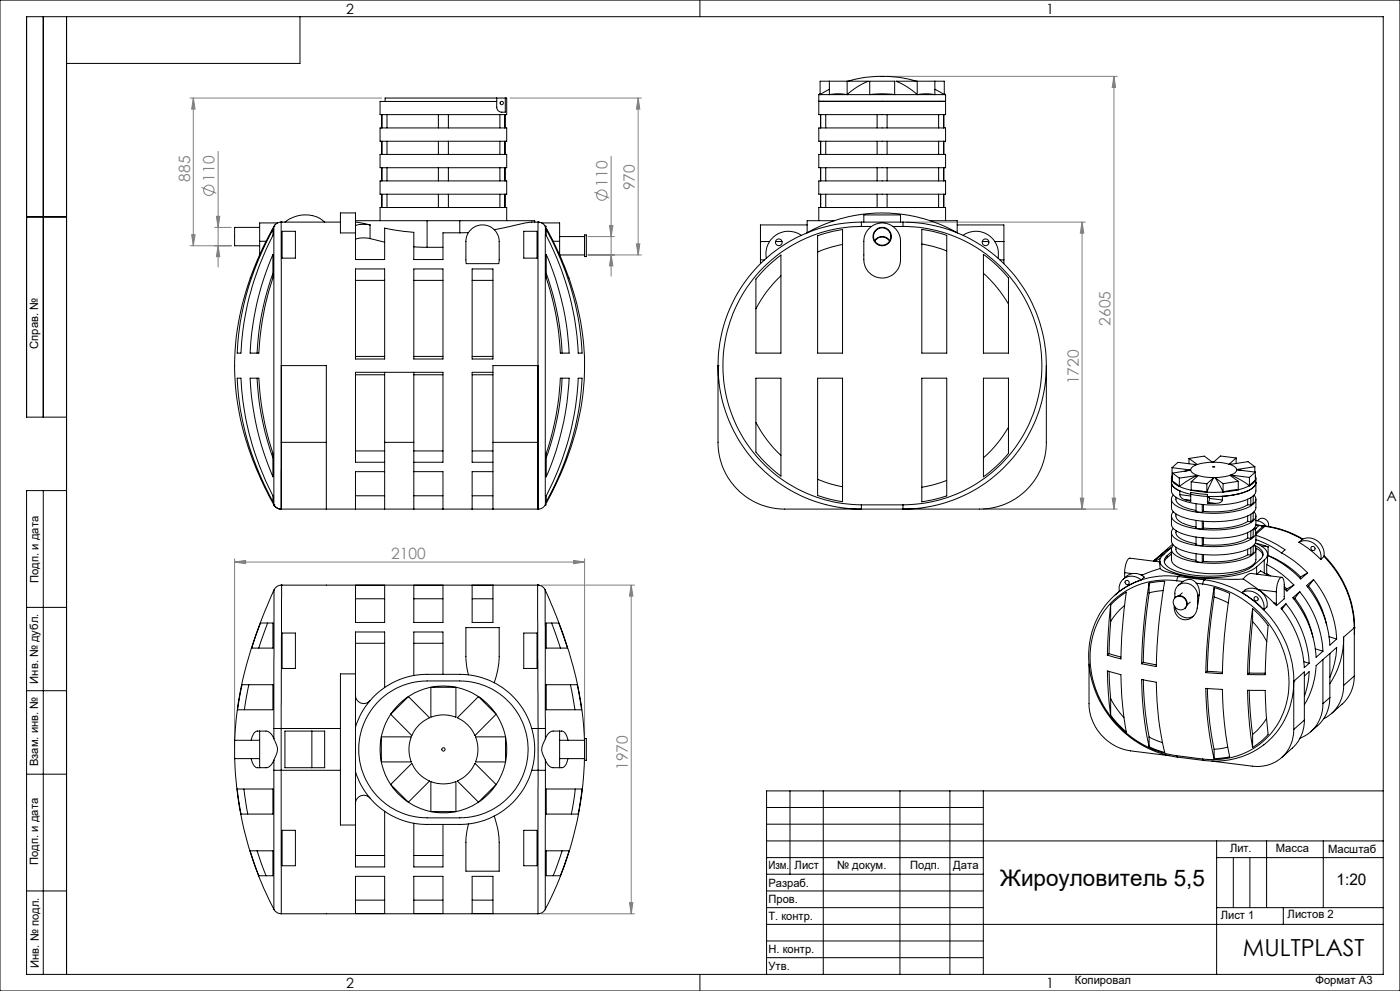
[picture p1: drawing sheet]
<svg xmlns="http://www.w3.org/2000/svg" width="420mm" height="297mm" viewBox="0 0 420 297" stroke-linecap="round" stroke-linejoin="round" font-family="sans-serif">
<g fill="none" stroke="#808080" stroke-width=".3">
<path d="M57 29.4h57.5M58 29.4v44.3M58 29.4l.5 3.3h-1zM153 29.4h39.4M191.5 29.4v47M191.5 29.4l.4 3.3h-1zM266.1 22.9h69.1M334.2 22.9v129.7M334.2 22.9l.5 3.3h-1zM60.4 56.2l4.5 1.7M65.4 45.4v34.6M178.3 57.6l4.5 1.8"/>
<path d="M183.3 46.8v36M57 73.7h12.4M57.5 70.3h1l-.5 3.4zM64.4 68.2h5M64.9 64.8h1l-.5 3.4zM65.4 73.7l.5 3.2h-1zM176.4 76.4h16M176.4 70.9h7.9M182.8 67.6h1.1l-.6 3.3zM183.3 76.4l.6 3.3h-1.1zM190.9 73.1h1l-.4 3.3zM271.9 66.6h53.7"/>
<path d="M324.6 66.6v86M324.6 66.6l.5 3.3h-1zM294.9 152.6h40.3M324.1 149.3h1l-.5 3.3zM333.7 149.3h1l-.5 3.3zM70.4 168.4l3.3-.4v.9zM70.4 167.5v56.1M70.4 168.4h105M162.4 175.4h28M172.1 168l3.3 .4-3.3 .5zM175.4 167.5v52.8M189.4 175.4l.5 3.2h-1.1z"/>
<path d="M189.4 175.4v98.5M162.4 273.9h28M188.8 270.5h1.1l-.5 3.4z"/>
<circle cx="62.7" cy="57" r="1.55"/>
<circle cx="180.6" cy="58.5" r="1.56"/>
</g>
<g fill="none" stroke="#000" stroke-width=".3">
<path d="M0 0h420v297h-420zM13 5v120M20 5v287M90 5v14h-70M210 0v5M8 65h12M20 125h-12v-120h407v287h-407v-145h12M13 147v145M8 182h12M8 207h12M8 232h12M237 237v25"/>
<path d="M247 237v55M270 237v55M285 237v55M295 237v55M415 237h-185v55M230 257h65M230 242h65M230 247h65M230 252h185M365 252v40M365 257h50M370 257v15"/>
<path d="M375 257v15M380 252v20M397 252v20M8 267h12M230 262h65M230 267h65M230 272h65M230 277h185M365 272h50M385 272v5M210 292v5M230 282h65"/>
<path d="M230 287h65"/>
</g>
<g fill="#808080">
<path d="M70.4 168.4l3.3-.4v.9zM172.1 168l3.3 .4-3.3 .5z"/>
<path d="M65.4 73.7l.5 3.2h-1zM64.9 64.8h1l-.5 3.4zM57.5 70.3h1l-.5 3.4zM58 29.4l.5 3.3h-1zM183.3 76.4l.6 3.3h-1.1zM182.8 67.6h1.1l-.6 3.3zM190.9 73.1h1l-.4 3.3zM191.5 29.4l.4 3.3h-1zM188.8 270.5h1.1l-.5 3.4zM189.4 175.4l.5 3.2h-1.1zM324.1 149.3h1l-.5 3.3zM324.6 66.6l.5 3.3h-1zM333.7 149.3h1l-.5 3.3zM334.2 22.9l.5 3.3h-1z"/>
</g>
<g fill="none" stroke="#000" stroke-width=".3">
<path d="M114 38.3h38v4h-38zM114.5 34.4v3.9M114.6 34.4v3.9M116.1 34.4v3.9M131.5 34.4v3.9M134.5 34.4v3.9M149 29.4v2.7a1.9 1.9 0 0 0 2.6 1.5v-4.2M149 29.4h-33.5v1M149 29.4h2.6M150 34.4v3.9M151.4 34.4v3.9M151.5 34.4v3.9"/>
<path d="M151.6 29.4h.4v5h-38v-4h35M245.6 28.4h.4M245.6 30.3h38.1M245.6 38.3h38.1v4h-38.1zM245.6 30.4h38.1M245.6 28.4v6h38.1v-6M246 28.1l-.4 .3M246 28.4h2.8M246 28.4v-4.1h14.5a21.2 21.2 0 0 0-6.4 4.1M246.2 34.4v3.9M247.2 30.3v.1M247.7 34.4v3.9"/>
<path d="M248.8 28.4h5.3M248.8 26.8l-2.8 1.6M248.8 28.4a14.5 14.5 0 0 1 5.3 0M248.8 24.3v4.1M254.1 28.4h6.8M254.1 24.3v4.1M254.3 24.3a37.7 37.7 0 0 1 20.7 0M260.9 28.4h7.5M260.9 28.4l3.3-.3 4.2 .3M260.9 28.4v-4.1h7.5v4.1M263.1 34.4v3.9M266.1 34.4v3.9"/>
<path d="M268.4 28.4h6.8M275.2 28.4h5.3M275.2 28.4a21.2 21.2 0 0 0-6.4-4.1h14.5v4.1M275.2 28.4a14.3 14.3 0 0 1 5.3 0M275.2 24.3v4.1M280.5 28.4h2.8M280.5 26.8l2.8 1.6M280.5 24.3v4.1M281.6 34.4v3.9M282.2 30.3v.1M283.1 34.4v3.9M283.3 28.1l.4 .3"/>
<path d="M283.3 28.4h.4M114 46.3h38v4h-38zM114 54.2h38v4h-38zM114.5 42.3v4M114.5 50.3v3.9M114.5 58.2v4M114.6 42.3v4M114.6 50.3v3.9M114.6 58.2v4M116.1 42.3v4M116.1 50.3v3.9M116.1 58.2v4"/>
<path d="M131.5 42.3v4M131.5 50.3v3.9M131.5 58.2v4M134.5 42.3v4M134.5 50.3v3.9M134.5 58.2v4M150 42.3v4M150 50.3v3.9M150 58.2v4M151.4 42.3v4M151.4 50.3v3.9M151.4 58.2v4"/>
<path d="M151.5 42.3v4M151.5 50.3v3.9M151.5 58.2v4M245.6 54.2h38.1v4h-38.1zM245.6 46.3h38.1v4h-38.1zM246.2 42.3v4M246.2 50.3v3.9M246.2 58.2v4M247.7 42.3v4M247.7 50.3v3.9M247.7 58.2v4M263.1 42.3v4"/>
<path d="M263.1 50.3v3.9M263.1 58.2v4M266.1 42.3v4M266.1 50.3v3.9M266.1 58.2v4M281.6 42.3v4M281.6 50.3v3.9M281.6 58.2v4M283.1 42.3v4M283.1 50.3v3.9M283.1 58.2v4M77.9 76.4l-2.8 6.9"/>
<path d="M77.9 68.2h-7.5v5.5h7.5M77.9 72.3h1.9M77.9 72.3v4.1M79.8 72.3l-1.9 4.1M81.9 76.2v4.2a13.8 13.8 0 0 1-1.1 6.5 84.3 84.3 0 0 0-3.2 18.9h-2.6a83.9 83.9 0 0 1 6.9-29.6zM81.9 68.8v1.4a88.5 88.5 0 0 0-9.6 35.6h-1.1a84.1 84.1 0 0 1 10.7-37zM82.2 67.9v83.4M82.2 67.9l-2.4 4.4M82.2 67.9h.1M82.5 67.4l-.2 .2M83.3 66.8h-5.4v5.5M84.3 66.6h-.2"/>
<path d="M84.3 66.6l.1 43M84.3 66.6l-1 .2-1.1 1.1M84.3 66.6h.1M84.3 66.6h17.8M84.6 69.3h4v8.1h-4zM85.5 66.6a9.3 9.3 0 0 1 11.9 0M102.1 63.8h4.5v6h-4.5zM106.6 66.6l4.4 .8M106.6 66.1h21.5M111 71.5l-.8-.1a4.9 4.9 0 0 0-3.6 .5M111 71.5l4.4 1.1M111 67.4l-2.4-.2a2.43 2.43 0 0 0-2 .6"/>
<path d="M111 67.4v4.1M114 66.1v-3.9h38v3.9M124.1 74l4 .1M128.1 74.1h4.8M128.1 66.1v8M128.1 66.1h9.8M137.9 69.8h-5v8h-8.8v-8.2l-4.7-.5-4-.7v9.4h-8.8v-8M137.9 66.1h22.5v.5M137.9 66.1v3.7M140.5 69.7l-2.6 .1M141.2 68.9a5 5 0 0 1 5.4-1.1 5 5 0 0 1 3.2 4.6l-.2 6.6h-9.7l-.1-7.5 .6-1.7zM157.1 69.3h4v8.1h-4z"/>
<path d="M161.4 66.6v43M161.4 66.6h.1M162.5 66.8h5.4v5.5M163.4 67.6l.2 .3M163.6 67.9v83.4M163.6 67.9l-.5-.7-1.2-.6h-2.4l-11.2 2.2M163.6 67.9h.1M163.6 67.9l2.3 4.4M163.9 68.8a84.8 84.8 0 0 1 10.7 37h-1.1a87 87 0 0 0-9.6-35.6zM163.9 76.2a85 85 0 0 1 6.8 29.6h-2.6a81.4 81.4 0 0 0-4.2-22.5zM165.9 72.3l2 4.1M165.9 72.3h2"/>
<path d="M167.9 76.4l2.7 6.9M167.9 70.9h7.5M167.9 76.4h7.5M167.9 72.3v4.1M175.4 70.4h.5v6.5h-.5zM228.1 77.9v1.1M228.1 72.4v5.5M228.1 77.9h1.2M228.1 72.4h2.8M232.7 72.4h1.9M240.4 70.5a6.8 6.8 0 0 0-7.6-.1 6.8 6.8 0 0 0-2.9 7M242 69.8a45.8 45.8 0 0 1 45.3 0"/>
<path d="M242.1 67.4h-14v5M245.3 70.7l4.6-1.4 2.9-.5v37h-7.5zM245.6 66.1v-3.9h38.1v3.9M250.3 66.1h-8.2v3.6M252.8 73.3l-4.8 1.2-2.7 1M258.4 67.9a41.7 41.7 0 0 0-41.5 41.7 41.7 41.7 0 0 0 41.5 41.7M258.4 66.6a43 43 0 0 0-43 43M258.4 66.6v1.3M258.4 66.6h12.5M258.4 67.9h3M259.2 66.6v-2.2h11v2.2M260.6 68.6a5.5 5.5 0 0 1 6-1.4 5.5 5.5 0 0 1 3.6 5.1v5.5a5.5 5.5 0 0 1-5.9 5.5 5.5 5.5 0 0 1-5.1-6.2v-5.7l.4-1.2z"/>
<path d="M262.4 72.1a2.74 2.74 0 0 1 4.5 0M262.4 72.3a2.62 2.62 0 0 1 4.5 0M267.9 67.9h3M270.9 67.9a41.7 41.7 0 0 1 41.7 41.7 41.7 41.7 0 0 1-41.7 41.7M270.9 66.6a43.1 43.1 0 0 1 43 43M270.9 66.6v1.3M276.5 73.1l3.9 .9 3.6 1.2M276.5 68.8l3.8 .7 3.7 1.1v35.2h-7.5zM279 66.1h8.2v3.6M287.2 67.4h14v5M288.9 70.5a6.8 6.8 0 0 1 7.6-.1 6.8 6.8 0 0 1 2.9 7M294.7 72.4h2"/>
<path d="M295 76.2a39.4 39.4 0 0 1 7.5 7.1v22.5h-7.5zM298.4 72.4h2.8M300 77.9h1.2M301.2 77.9v1.1M301.2 72.4v5.5M75.1 83.3a77.1 77.1 0 0 0 3.5 61l3.6 7M75.1 83.3h.1M81.9 81.9a82.2 82.2 0 0 0-4.8 23.9M106.6 80.6h8.8v27h-8.8zM106.6 84h8.8M124.1 80.6h8.8v27h-8.8zM124.1 84h8.8"/>
<path d="M141.6 80.6h6.3v27h-6.3zM141.6 84h6.3M163.9 81.9a82.2 82.2 0 0 1 4.7 23.9M170.6 83.3a77 77 0 0 1-3.4 60.9l-3.6 7.1M170.6 83.3h.1M229.3 80.7l5-4.3v29.4h-7.5v-22.2zM234.3 82.7a36.1 36.1 0 0 0-7.5 9.9M295 81.9a38.7 38.7 0 0 1 7.5 9.2M71.2 113.3h1.1a86.7 86.7 0 0 0 9.6 35.6v1.5a83.8 83.8 0 0 1-10.7-37.1zM75 113.3h2.6a85.7 85.7 0 0 0 4.3 22.6v7a83.4 83.4 0 0 1-6.9-29.6zM77.1 113.3a82.2 82.2 0 0 0 4.8 23.9M84.4 109.6l-.1 43"/>
<path d="M84.4 109.6h13.5v23M84.4 109.6v23M106.6 106.8h8.8M106.6 112.3h8.8M115.4 111.6v21M124.1 106.8h8.8M124.1 112.3h8.8M124.1 111.6v21M141.6 106.8h6.3M141.6 112.3h6.3M147.9 111.6h-6.3v26.9h6.3M161.4 109.6v43"/>
<path d="M161.4 109.6h-13.5v23M161.4 109.6v23M168.1 113.3h2.6a84.5 84.5 0 0 1-6.8 29.6v-4.1a14 14 0 0 1 1.1-6.5 83.6 83.6 0 0 0 3.1-19zM168.6 113.3a82.2 82.2 0 0 1-4.7 23.9M173.5 113.3h1.1a84.5 84.5 0 0 1-10.7 37.1v-1.5a87 87 0 0 0 9.6-35.6zM215.4 109.6a43 43 0 0 0 43 43M215.4 109.6h.1M215.4 109.6v23a20 20 0 0 0 20 20h23M226.8 113.3h7.5v29.4a40.5 40.5 0 0 1-7.5-7.2zM245.3 113.3h7.5v37.1l-3.8-.8-3.7-1.1zM276.5 113.3h7.5v35.3l-3.7 1.1-3.8 .7zM295 113.3h7.5v22.6a40.7 40.7 0 0 1-7.5 7z"/>
<path d="M313.9 109.6a43 43 0 0 1-43 43M313.9 109.6v23a20 20 0 0 1-20 20h-23M84.4 132.6v20M84.4 132.6h13.5M97.9 132.6v20M106.6 135.1h8.8M115.4 138.5h-8.8v-26.9h26.3v26.9h-8.8M115.4 132.6v20M115.4 132.6h8.7M124.1 132.6v20M124.1 135.1h8.8M141.6 135.1h6.3"/>
<path d="M147.9 132.6v20M147.9 132.6h13.5M161.4 132.6v20M226.8 126.6a37.5 37.5 0 0 0 7.5 9.9M302.5 128.1a37.6 37.6 0 0 1-7.5 9.1M356.7 137.4l2.5 1.8M356.7 137.4l4.6-.7 2.4 1.8M356.7 137.4v1.6M359.2 139.2h-.7M363.7 138.5h.4M363.7 138.5l-3.2 .3-1.3 .4M363.8 139.8l.6 .1-.5 .1z"/>
<path d="M364 138.5l2 .1 2.7 .5M368.7 139.1h.7M370.8 137.3l-2.1 1.8M370.8 137.3l-4.7-.6-2.1 1.8M370.8 137.3v1.6M376.4 139.9l-2-1.5-5.5 .8a2.56 2.56 0 0 1 2.1 1.5M376.4 139.9l-5.4 .8M376.4 139.9v1.6M82.2 151.3l1.1 1 1 .3M82.2 151.3h.1M82.2 151.3l.7 .8 1.2 .5h77.5M106.6 148.6h8.8"/>
<path d="M115.4 141.4h-8.8v11.2M124.1 141.4h8.8v11.2M124.1 148.6h8.8M141.6 148.6h6.3M147.9 141.4h-6.3v11.2M163.6 151.3l-.9 .9-1.3 .4M163.6 151.3h.1M163.6 151.3l-.1 .1M245.3 143.6a33.2 33.2 0 0 0 7.5 2.3M258.4 151.3h12.5M258.4 151.3v1.3M258.4 152.6h12.5"/>
<path d="M270.9 151.3v1.3M284 144l-3.6 1.2-3.9 .8M351.4 143.3v3.8a4.3 4.3 0 0 0 3.6 3l4.4 1 6.1 .2 4-.3 4-1a4 4 0 0 0 3.3-2.9v-3.8M351.4 149.6v2.5a3.7 3.7 0 0 0 3.1 2.8l4.2 1.1 4.9 .3 5.6-.3 3.8-.9a4.9 4.9 0 0 0 3.8-2.8v-2.7M351.4 154.6v2.5a4.3 4.3 0 0 0 3.6 3l3 .7 2.5 .4 5 .1 4-.4 4-1a4 4 0 0 0 3.3-2.8v-2.5M351.4 159.6v2.5a4.2 4.2 0 0 0 3.6 2.9l4.4 1 5.7 .3 4.8-.4 3.6-1a4 4 0 0 0 3.3-2.8v-2.5M351.6 142.7l-.2 .8 .4 .8M351.6 140.2l1.8-1.6 5.6 .7a2.22 2.22 0 0 0-1.8 1.6M351.6 140.2l5.6 .7M351.6 140.2v2.5M351.8 141.8l5.4-.9a2.68 2.68 0 0 0 2.1 1.6M351.8 144.3l.7 .7 1.3 .8"/>
<path d="M351.8 144.3l2 1.5M351.8 142.6l-.2 .1M351.8 141.8l2 1.5M351.8 141.8v2.5M352 148.4a1.95 1.95 0 0 0 1 3.2l2 1 2 .5 6.2 .7 5.3-.2 5-1.2a3.8 3.8 0 0 0 3.3-2.9l-.6-1.1M352 153.4a1.91 1.91 0 0 0 .8 3.1l3.3 1.4 3 .6 3.3 .3 5.3-.1 5.3-1.1a4.5 4.5 0 0 0 3.8-3l-.6-1.2M352 158.4a1.95 1.95 0 0 0 1 3.2l1.2 .7 2.5 .8 5.3 .7 6.5-.2 5-1.1a4 4 0 0 0 3.3-2.9l-.6-1.2M352.8 149v.6a3.6 3.6 0 0 0 3.1 2.6l2.9 .8M352.8 154v.6a3.7 3.7 0 0 0 3.1 2.6l2.9 .8M352.8 159v.6a3.7 3.7 0 0 0 3.1 2.6l2.9 .7M353.8 145.8l3.6 1.1M353.8 143.3v2.5"/>
<path d="M353.9 147.1a3.2 3.2 0 0 1-2.5-2.5 3.9 3.9 0 0 0 3.1 2.8l3.9 1 5.5 .4 5.3-.3 3.8-.9a4.5 4.5 0 0 0 3.8-3 4.4 4.4 0 0 1-3.7 3l-3.1 .8-3.3 .4M353.9 148.2l.5 1 1 .5M353.9 147.1v1.1M353.9 147.1l.1 .1M353.9 148.2l3.3 .5M355.4 149.7l1.8 .5v-2.6l5 .6v2.6M355.4 149.7l1.8 .3M357.2 140.9l-1.8 .3M357.4 146.9l4.7 .6M357.4 146.9l2.1 .1 2.6 .5M357.4 144.4l4.7 .6M357.4 144.4v2.5"/>
<path d="M358.8 151v2.3l1.9 .3M358.8 156v2.3l1.9 .3M359.3 142.5l-2.2 1-3.3 2.3M359.3 142.5l-5.5 .8M360.7 151.2v2.4M360.7 156.2v2.4M361 153.2l-.3 .4M361 151.2v2M361 156.2v2.1M361 158.3l-.3 .3M362.1 145v2.5M362.2 150.8l2.4 .1"/>
<path d="M362.4 148.8v.4l.2-.4M362.5 150.6l2.1 .3M362.5 150.6l-.3 .2M362.8 149.4l-.3 1.2M362.8 149.4l3.9 .5M362.8 148.8v.6M364.2 143.1l-2.1 4.4M364.2 143.1l-2.3-.1-2.4-.5-2.1 1.9M364.2 143.1l-2.1 1.9M364.5 143.1l3.2-.3 1.3-.4 2.5 1.8M364.5 143.1l2.4 4.4M364.5 143.1l2.4 1.9"/>
<path d="M366.6 148.7l.1 .1M366.7 149.9l-.6 .7-1.5 .3M366.7 148.8v1.1M366.9 147.5h-4.8M366.9 145v2.5M369.2 142.4l3.5 1.7 2.1 1.5M369.2 142.4l5.6 .7M371 140.7l1.6 .3M371.5 146.8l-4.6 .7M371.5 146.8l-2.3 .2-2.3 .5M371.5 144.2l-4.6 .8M371.5 144.2v2.6"/>
<path d="M374.3 151.3l-2.4 1.1-3.3 .7-3.2 .3-4.4-.2M374.3 156.2l-2.6 1.2-3.4 .7-3.2 .3-4.1-.1M374.3 151.3l.9 .1M374.3 149.6v1.7M374.3 154.6v1.6M374.3 159.6v1.7M374.3 156.2l.9 .2M374.8 145.6l-3.3 1.2M374.8 143.1v2.5M375.2 149.1v2.3M375.2 154.1v2.3M375.2 159.1v2.3"/>
<path d="M376 148.6v2.2l-.8 .6M376 153.6v2.1l-.8 .7M376 158.6v2.2l-.8 .6M376.3 158.3h.5M376.6 142.7l.2 .5-.2 .8M376.6 141.5l-5.6-.7a2.09 2.09 0 0 1-1.8 1.6M376.6 144l-.6 .8-1.2 .8M376.6 144l-1.8 1.6M376.6 141.5l-1.8 1.6M376.6 141.5v2.5M376.7 157.3l3 .4M376.7 157.3l1.4 .2"/>
<path d="M376.8 156a4 4 0 0 1 3 1.7M376.8 158.3a1.1 1.1 0 0 1 1.9-.4l-1.9 1.8M376.8 158.3l-.2 .5M377.2 156.1l.4-.4a1.89 1.89 0 0 1 2.2 0 1.89 1.89 0 0 1 .7 2.1M378.4 157.6l1.1 .1M379.5 157.7a28.9 28.9 0 0 1 11.2 4M379.5 157.7l-2.7 2.4M379.7 157.7a30 30 0 0 1 11.2 3.9M379.7 157.7h-.2M82.2 176.8l-2.2 5a114.3 114.3 0 0 0-9.6 40.1M82.2 176.8v41.5M84.4 175.4a2.51 2.51 0 0 0-2.2 1.4"/>
<path d="M84.4 175.4h.1M84.4 175.4h77M84.5 175.4l-.2 42.9M106.6 175.4h8.8v11.1h-8.8zM106.6 179.5h8.8M124.1 175.4h8.8v11.1h-8.8zM124.1 179.5h8.8M141.6 175.4h6.3v11.1h-6.3zM141.6 179.5h6.3M161.3 175.4l.1 42.9M161.4 175.4l1.3 .4 .8 1M161.4 175.4h.1"/>
<path d="M163.5 176.8l4.3 10.2a109.7 109.7 0 0 1 7.5 34.9h-7.4M163.5 176.8l.1 41.5M334.3 178.5a26 26 0 0 0-4.8 30.6 31.2 31.2 0 0 0 23.8 17.8M335.8 177.2l-1.3 1.1M336.8 173.7a4.1 4.1 0 0 1 5.5 .1l-3.4 1.5-3.1 2a3.9 3.9 0 0 1 1-3.6zM337 173.6l.9-.8a4.2 4.2 0 0 1 5.4 .2l-1 .8M337.4 171.6v1.6M337.4 171.6l2.3 .3M342.1 172.2l.7 .1M342.8 172.3l-.3 .1M344.7 174.8l4.7-.6a159.6 159.6 0 0 0-2.5 25.5l-4.4-.8M344.7 174.8a170.3 170.3 0 0 0-2.2 24.1"/>
<path d="M344.7 177.7a166.5 166.5 0 0 0-1.7 20.8M344.7 174.8v2.9M347.9 168.1l.2 2.3M347.9 168.4l-8.9-1.1a3.7 3.7 0 0 0-1.6 3.4v.9M347.9 168.3l-.2 .1M348.1 170.4a11.7 11.7 0 0 0 5 1.8l.8 .2M348.1 170.4l-5.3 1.9M348.1 167.3l-1.6 .9M348.4 166.2l.2 .2M349 177l-4.3 .7M349.4 165.9l-3.1 2.1 2.1-1.8M350.2 167.1l-.9 1.3"/>
<path d="M350.2 166.5v.6M351.4 164.6v3.1a4.3 4.3 0 0 0 3.6 3l4.4 1 6.1 .2 4-.3 4-1a4 4 0 0 0 3.3-2.9v-3.1M351.4 165.4l-1.2 1.1M351.4 166l-1.2 1.1M351.5 164.1l-3.1 2.1M351.5 164l-2.6 2.3a2.27 2.27 0 0 0 .6 4l3.2 1.5 3.4 .8 4 .4 4.1 .1 4.1-.3 3.7-.7 2.7-.9 2.3-1.3M351.8 163.1l-5.8 5.1M352 163.4a1.91 1.91 0 0 0 .8 3.1l1.7 .9 2.5 .7 5.4 .7 5.7-.2 4.9-1a4.9 4.9 0 0 0 3.8-2.9l-.1-.6-.5-.7a3.2 3.2 0 0 1 2.6 3.1l-.8 1.2-3.3 2.8-2 .8-3.1 .8-4.2 .5h-4.8l-4.8-.6-3.1-.9a4.3 4.3 0 0 1-3.4-2.9l.2-.9 .7-.8M352.4 179.3a2.12 2.12 0 0 1 3.1 .3 2.12 2.12 0 0 1-.6 3.1 2.25 2.25 0 0 1-2.4-.8 2.25 2.25 0 0 1-.1-2.6zM352.6 179.1a2.16 2.16 0 0 1 2.9 .3 2.16 2.16 0 0 1-.1 2.9M352.8 164v.6a3.7 3.7 0 0 0 3.1 2.6l2.9 .8M353 174.1a22.6 22.6 0 0 0-25.9 25 30.6 30.6 0 0 0 25.9 27.4"/>
<path d="M353 174.1l1.9 .2M353.5 172.8l-.5 1.3M353.5 172.8l7.8 1M353.5 172.8a23.5 23.5 0 0 0-19.2 5.7M353.9 172.4l3.7 .7 4.1 .3M353.9 172.4l-.4 .4M354.7 177.7l-1 .9M354.9 174.3l-1.5 1.2M354.9 174.3a2.66 2.66 0 0 1 4 .5M358.8 160.9v2.4l1.9 .2M358.8 165.9v2.4l1.9 .3M358.9 174.8a4.2 4.2 0 0 1 .9 3.5"/>
<path d="M358.9 174.8l1.9 .2M359.3 178.6a3.6 3.6 0 0 0-2.3-3.5 3.6 3.6 0 0 0-4.1 1l-.4 1.3v1.8M359.3 178.6v2.6M359.8 178.3l-.5 2.9M359.8 178.3l-.5 .3M360.7 161.2v2.3M360.7 166.2v2.4M360.8 175a30.3 30.3 0 0 1 25.6 33.3 22.5 22.5 0 0 1-25.6 19.2M361 161.2v2.1M361 166.2v2M361 163.3l-.3 .2M361 168.2l-.3 .4"/>
<path d="M361.3 173.8l-.5 1.2M361.3 173.8a31.4 31.4 0 0 1 26.9 30.3M361.7 173.4l7.1 .2 4.2-.1M361.7 173.4l-.4 .4M364.2 176.1a171.4 171.4 0 0 0-2.5 25.5M364.2 176.1l4.7 1.8a172.1 172.1 0 0 0-2.2 24l-5-.3M364.2 178.9a171 171 0 0 0-2 22.3M364.2 178.9l4.3 1.8M364.2 176.1v2.8M372.6 177.6l3.9 2.7 2.6 2.4M372.6 177.6a4.7 4.7 0 0 1 6.5 5.1M372.6 177.6l1-.8a4.7 4.7 0 0 1 6.5 5.1l-1 .8"/>
<path d="M373 173.5l4.5 3.2M374.3 161.3l-2.4 1-3.3 .8-4.3 .3-3.3-.1M374.3 166.3l-2.6 1.1-3.4 .7-3.2 .3-4.1-.2M374.3 164.6v1.7M374.3 161.3l.9 .1M374.3 166.3l.9 .1M375.2 164.1v2.3M376 163.6v2.1l-.8 .7M376.6 162.8a4.7 4.7 0 0 1 3.7 3.2l-.4 1.2-.6 .6M376.6 162.8l3.8 1.1M376.7 164.2a3.8 3.8 0 0 1 2.2 2.2M376.8 161.7l3.5 1.5 4.2 2.5"/>
<path d="M376.8 160.4a34.3 34.3 0 0 1 8.7 4.4l-1 .9M377 169.9v2.2M377 172.1l1.2-1 2.3 1.4M377.5 176.7l2 1.5 2.7 2.5M377.5 176.7l5.4 .7M378.5 163.8l1.9 .1M379.3 167.8l-2.3 2.1M379.3 167.8v3.9M380 169.2a31.6 31.6 0 0 1 8.2 6.1M380 171.9l1.1 .7M380 171.9l-.1 .2M380 169.2v2.7"/>
<path d="M380.3 166.1v2.1l-.3 1M380.3 166.5a32.3 32.3 0 0 1 9.9 7l2.1-1.8M380.3 166.4l.1 .1M380.4 166.5a27.8 27.8 0 0 1 9.8 6.4M380.4 163.9v2.6M382.9 177.4l.5-2.8a1.3 1.3 0 0 1 1.3-1.5l.6 1.7v4.6l-2.4 2.1M382.9 177.4v3.4M384.5 165.7a32.9 32.9 0 0 1 7.8 6M384.5 173l-9.3-1.1-1.2 .5-1 1.1M385.3 175.8l.7 .7M386 176.5l-.3 .3M388.2 175.3l-2.1 1.9-.8-.9"/>
<path d="M388.2 175.3l-2.2 1.2M388.4 179.3a28.6 28.6 0 0 1 5.5 11.6M388.4 179.3l-.2 .3M389.7 162.5l3.9 2.7 2.6 2.5M389.7 162.5l.9-.8a4.7 4.7 0 0 1 6.6 5.1l-1 .9M389.7 162.5a4.7 4.7 0 0 1 6.5 5.2M389.9 177.3l-2.1 1.8a30.7 30.7 0 0 1 7 17.9l2.1-1.8M389.9 177.3a30.7 30.7 0 0 1 7 17.9M389.9 177.3l-1.5 2M390.2 172.9l-.3 .2M392.3 171.7l-2.1 1.2M392.6 175.6a28.6 28.6 0 0 1 5.4 11.7"/>
<path d="M392.6 175.6l-.3 .3M394.1 173.7a30.7 30.7 0 0 1 6.9 17.8M394.1 173.7l-2.1 1.8a30.7 30.7 0 0 1 7 17.9l2-1.9M394.1 173.7l-1.5 1.9M397.2 166.8a31.1 31.1 0 0 1 9.1 21.4M397.2 166.5a30.7 30.7 0 0 1 9.1 23.6M78.1 186.7h3.8v7.5h-6.4zM80.3 186.7l-2.7 7.5M84.6 189.7h4v10.6h-4zM106.6 192.8h8.8M124.1 192.8h8.8M157.1 189.7h4v10.6h-4z"/>
<path d="M163.9 186.7h3.7l2.7 7.5h-6.4zM165.5 186.7l2.6 7.5M326.7 199v11.9a14.6 14.6 0 0 0 12.5 14.1l11.6 1.5M332.7 195.9l3.6 1M332.7 195.9l-.5 .5M333.2 181.3l2.2-2.1 2.5-1.7a170.6 170.6 0 0 0-1.6 20l-4.1-1.1M333.2 181.3l-.7 7.5-.3 7.6M333.2 186.2l-.5 9.7M333.2 181.3v4.9M337.4 181.5a18.7 18.7 0 0 0-4.2 4.7M343 198.5l3.9 .7M343 198.5l-.5 .4"/>
<path d="M352.5 181.9a3.7 3.7 0 0 0 5.5 2.7M357.1 180.4l-1 .9M359.3 181.2a4.8 4.8 0 0 1-1.6 3.8 3.4 3.4 0 0 1-3.9 .2 3.4 3.4 0 0 1-1.5-3.6M375.8 182.4l-.9 8.2-.6 11.6M375.8 182.4l2.5 2.4 2.1 2.7-.5 6.2-.3 8.5h-5.3M375.8 186.3l-.7 7.8-.3 7.6M375.8 186.3a29.8 29.8 0 0 1 4.2 6M375.8 182.4v3.9M382.2 180.7l.7 .8M382.2 180.7l.7 .1M382.9 180.8v.7M385.8 181l-1.5 1.3a30.7 30.7 0 0 1 7 17.8l1.4-1.3"/>
<path d="M385.8 181a30.7 30.7 0 0 1 6.9 17.8M385.8 181l-1.2 1.6M391.1 198.3l1.6 .5M394.6 194.4l2.3 .8M396.9 197.7l-2.1 1.8a24.2 24.2 0 0 1-3.5 11.7M396.9 197.7v13.2M398.7 190.8l2.3 .7M399 195.9l2-1.9a25.1 25.1 0 0 1-2 9M399 195.9l-2.1 1.8M399 195.9v13.2M403.1 191a24.3 24.3 0 0 1-4.1 13.9M403.1 191v14.4"/>
<path d="M406.3 188.2h.1M406.3 188.2l-3.2 2.8M406.3 188.2v14.4M72.6 205.2h9.3v7.5h-10.6zM74.6 205.2l-1.3 7.5M77.9 219.1h1.9a2.97 2.97 0 0 1 2.4 2.3M77.9 219.1v11M77.9 219.1a2.15 2.15 0 0 0-2.4 2.1l-.1 .7M82.2 218.3h2.1M82.2 218.3v3.1M84.3 218.3v12.6M84.3 218.3h17.8"/>
<path d="M93.6 219.1h-8.1v11h8.1M93.6 219.1h3.8v11h-3.8M93.6 219.1v11M106.6 202h-4.5v45.3h4.5M106.6 202v45.3M106.6 218a22.4 22.4 0 0 1 21.5-15.9h9.8a22.5 22.5 0 0 1 22.5 22.5 22.5 22.5 0 0 1-22.5 22.5h-9.8a22.5 22.5 0 0 1-21.5-15.9M106.6 202v-12.6h8.8v16.7M106.6 208.3a2.48 2.48 0 0 0 1.7 2.4 2.48 2.48 0 0 0 2.7-.7M113.5 210.2a20.7 20.7 0 0 1 14.6-6.1h9.8a20.5 20.5 0 0 1 20.5 20.5 20.5 20.5 0 0 1-20.5 20.5h-9.8a20.5 20.5 0 0 1-18.9-12.6 20.5 20.5 0 0 1 4.3-22.3zM117.2 214.1l-1.7 3.2-1.1 3.5M122.5 208.8l6.4 6.3a10.2 10.2 0 0 0-5.4 5.3l-6.3-6.3M122.5 208.8l-2.7 2.2-2.6 3.1"/>
<path d="M122.5 208.8l-5.3 5.3M129.3 206l-3.5 1-3.3 1.8M129.3 206v8.9a10.4 10.4 0 0 1 7.5 0v-8.9M129.3 206l3.5-.4 4 .4M129.3 206h7.5M132.9 202.1v-12.7h-8.8v13.1M136.8 206l3.5 1 3.2 1.8M140.5 202.2l-.7-4.9v-9.2h10v8.6a24.6 24.6 0 0 1-1.5 7.9M143.5 208.8l-6.3 6.3a10.3 10.3 0 0 1 5.3 5.3l6.3-6.3M143.5 208.8l2.8 2.2 2.5 3.1M143.5 208.8l5.3 5.3M148.8 214.1l1.8 3.2 1.1 3.5"/>
<path d="M159.5 218.3h1.9M161.4 218.3h2.2M161.4 218.3v12.6M163.6 218.3v3.1M163.9 205.2h9.3l1.3 7.5h-10.6zM167.9 219.1h-2a2.88 2.88 0 0 0-2.3 2.3M167.9 219.1v11M167.9 219.1a2.1 2.1 0 0 1 2.3 2.1l.2 .7M171.1 205.2l1.4 7.5M332.2 201.1l4.1 1.1a107.1 107.1 0 0 0 1.6 17.2l-3.6-3.7a3.4 3.4 0 0 1-1.3-3.4zM332.7 201.2l.5 8.2M333.2 209.4l2.1 3.4 1.9 2.3"/>
<path d="M333.2 209.4v5M342.5 203.6l4.4 .9a90.6 90.6 0 0 0 2.5 21l-4.7-1.7a98.9 98.9 0 0 1-2.2-20.2zM343 203.7a102.7 102.7 0 0 0 1.7 17.2M361.7 206.3l5 .3a105.9 105.9 0 0 0 2.2 20.2l-4.7 .6a98.2 98.2 0 0 1-2.5-21.1zM362.2 201.2l4.5 .3M362.2 201.2l-.5 .4M362.2 206.3a98.4 98.4 0 0 0 2 18.3M374.3 206.9h5.3l.3 7.9 .5 5.3a19.8 19.8 0 0 1-4.6 3.9l-.9-6.6zM374.8 201.7l4.8 .1M374.8 201.7l-.5 .5M374.8 206.9l.3 6.6 .7 6.6M380 215.3l-1.7 2.3-2.5 2.5"/>
<path d="M388.1 204.1a23.4 23.4 0 0 1-27 23.8M388.1 204.1h.1M388.1 218.6a10.8 10.8 0 0 1-12.4 11l-12.1-1.5M388.1 204.1v14.5M388.2 204.1l3.1-2.7v14.4M391.3 202.6l1.4-1.3-.2 2.7-1.2 4.7M391.3 215.8a11.2 11.2 0 0 1-3.6 8.4l-3.2 2.8M391.3 215.8l-3.2 2.8M396.9 210.9a10.7 10.7 0 0 1-6.9 10.3M399 209.1a11 11 0 0 1-3.7 8.4l-2.1 1.8M399 209.1l-2.1 1.8M403.1 205.4a10.9 10.9 0 0 1-6 10"/>
<path d="M406.3 202.6a11 11 0 0 1-3.7 8.4l-3.1 2.9M406.3 202.6l-3.2 2.8M70.4 227.4a101.3 101.3 0 0 0 12.2 45.7l.8 .5 1 .3M71.2 236.5h10.7v7.5h-9.6zM73.2 236.5l1.1 7.5M75.4 227.4l.4 1.4a1.76 1.76 0 0 0 1.5 1.3h2.5a3 3 0 0 0 2.4-2.3M77.9 221.9h-7.5v5.5h7.5M82.2 230.9h2.1M82.2 227.8v3.1M82.2 221.4l.5 1.2a4.3 4.3 0 0 1-.4 4.8l-.1 .4M82.2 230.9v41.6M84.3 230.9l.1 43"/>
<path d="M84.3 230.9h17.8M111 239.2a2.49 2.49 0 0 0-2.7-.7 2.49 2.49 0 0 0-1.7 2.3M114.4 228.3l1.1 3.6 1.7 3.2M114.4 220.8h9a10.4 10.4 0 0 0 0 7.5h-9M114.4 220.8l-.4 3.5 .4 4M114.4 220.8v7.5M117.2 235.1l6.3-6.3a10.3 10.3 0 0 0 5.4 5.3l-6.4 6.3M117.2 235.1l2.2 2.7 3.1 2.6M117.2 235.1l5.3 5.3M148.8 235.1l-6.3-6.3a10.4 10.4 0 0 1-5.3 5.3l6.3 6.3M148.8 235.1l-2.5 3.1-2.8 2.2M148.8 235.1l-5.3 5.3"/>
<path d="M151.7 220.8h-9a10.4 10.4 0 0 1 0 7.5h9M151.7 228.3l-1.1 3.6-1.8 3.2M151.7 220.8l.3 2.9-.3 4.6M151.7 220.8v7.5M159.5 230.9h1.9M161.4 230.9v43M161.4 230.9h2.2M163.6 221.4l-.5 1.2a4.3 4.3 0 0 0 .3 4.8l.2 .4M163.6 230.9v41.6M163.6 227.8v3.1M163.9 236.5h10.7l-1.1 7.5h-9.6zM167.9 227.4h7.4a102.9 102.9 0 0 1-11.7 45.1"/>
<path d="M170.4 227.4l-.5 1.4a1.76 1.76 0 0 1-1.4 1.3h-2.6a3.2 3.2 0 0 1-2.3-2.3M172.6 236.5l-1.2 7.5M175.4 221.3h.5v6.6h-.5zM344.7 220.9l4.1 1.7M344.7 220.9v2.9M353 226.5l7.8 1M353 226.5l.3 .4M353.3 226.9l7.8 1M360.8 227.5l.3 .4M364.2 224.6v2.8M368.3 223.9l-4.1 .7M375.8 220.1v3.9"/>
<path d="M75 255h6.9v7.5h-4.3zM77.1 255l2.7 7.5M84.6 248.8h4v10.7h-4zM106.6 256.4h8.8M115.4 243.1v16.7h-8.8v-12.5M122.5 240.4l3.8 2 3 .8M124.1 246.7v13.1h8.8v-12.7M124.1 256.4h8.8M129.3 243.2v-9a10.4 10.4 0 0 0 7.5 0v9M129.3 243.2l2.9 .4 4.6-.4M129.3 243.2h7.5M143.5 240.4l-3.8 2-2.9 .8"/>
<path d="M148.3 244.6a25.2 25.2 0 0 1 1.5 7.8v8.7h-10v-10.1l.7-4.1M157.1 248.8h4v10.7h-4zM163.9 255h6.8l-2.6 7.5h-4.2zM168.6 255l-2.7 7.5M84.4 273.9h77M106.6 273.8v-11.2h8.8v11.2M106.6 269.8h8.8M124.1 273.8v-11.2h8.8v11.2M124.1 269.8h8.8M141.6 273.8v-11.2h6.3v11.2M141.6 269.8h6.3M163.6 272.5a2.52 2.52 0 0 1-2.2 1.4"/>
<circle cx="150.5" cy="30.9" r=".49"/>
<circle cx="233.6" cy="72.6" r="1"/>
<circle cx="264.7" cy="70.9" r="2.75"/>
<circle cx="264.7" cy="70.9" r="2.6"/>
<circle cx="295.7" cy="72.6" r=".99"/>
<circle cx="338.1" cy="174.6" r=".63"/>
<circle cx="376.8" cy="179.4" r=".63"/>
<circle cx="393.9" cy="164.3" r=".63"/>
<circle cx="133" cy="224.6" r=".5"/>
</g>
<text font-size="7.1" x="372.8" y="286.6">MULTPLAST</text>
<text font-size="6.9" x="300.1" y="265.6">Жироуловитель 5,5</text>
<text font-size="4.8" x="401" y="265.3">1:20</text>
<g font-size="4.7" fill="#808080">
<text x="57" y="54.4" transform="rotate(-90 57 54.4)">885</text>
<text x="64.4" y="54.4" transform="rotate(-90 64.4 54.4)">110</text>
<text x="182.3" y="55.9" transform="rotate(-90 182.3 55.9)">110</text>
<text x="190.4" y="57.1" transform="rotate(-90 190.4 57.1)">970</text>
<text x="333.2" y="97.6" transform="rotate(-90 333.2 97.6)">2605</text>
<text x="323.6" y="115.1" transform="rotate(-90 323.6 115.1)">1720</text>
<text x="117.4" y="167.4">2100</text>
<text x="188.4" y="230.8" transform="rotate(-90 188.4 230.8)">1970</text>
</g>
<g font-size="4.2">
<text x="103.8" y="4.2">2</text>
<text x="313.8" y="4.2">1</text>
<text x="415.9" y="150.2">A</text>
<text x="103.8" y="296.2">2</text>
<text x="313.8" y="296.2">1</text>
</g>
<g font-size="3.4">
<text x="11.5" y="104.5" transform="rotate(-90 11.5 104.5)">Справ. №</text>
<text x="11.6" y="174.7" transform="rotate(-90 11.6 174.7)">Подп. и дата</text>
<text x="11.4" y="204.9" transform="rotate(-90 11.4 204.9)">Инв. № дубл.</text>
<text x="11.4" y="229.6" transform="rotate(-90 11.4 229.6)">Взам. инв. №</text>
<text x="369" y="255.5">Лит.</text>
<text x="382.8" y="255.5">Масса</text>
<text x="398.4" y="255.6">Масштаб</text>
<text x="11.4" y="259.2" transform="rotate(-90 11.4 259.2)">Подп. и дата</text>
<text x="230.5" y="260.5">Изм.</text>
<text x="238.4" y="260.4">Лист</text>
<text x="251.1" y="260.4">№ докум.</text>
<text x="273" y="260.4">Подп.</text>
<text x="286" y="260.4">Дата</text>
<text x="230.5" y="265.7">Разраб.</text>
<text x="230.5" y="275.7">Т. контр.</text>
<text x="230.6" y="270.7">Пров.</text>
<text x="366.2" y="275.3">Лист 1</text>
<text x="386.3" y="275.2">Листов 2</text>
<text x="230.6" y="285.7">Н. контр.</text>
<text x="11.6" y="290" transform="rotate(-90 11.6 290)">Инв. № подл.</text>
<text x="230.6" y="290.7">Утв.</text>
<text x="322.5" y="295">Копировал</text>
<text x="394.6" y="295">Формат А3</text>
</g>
</svg>
